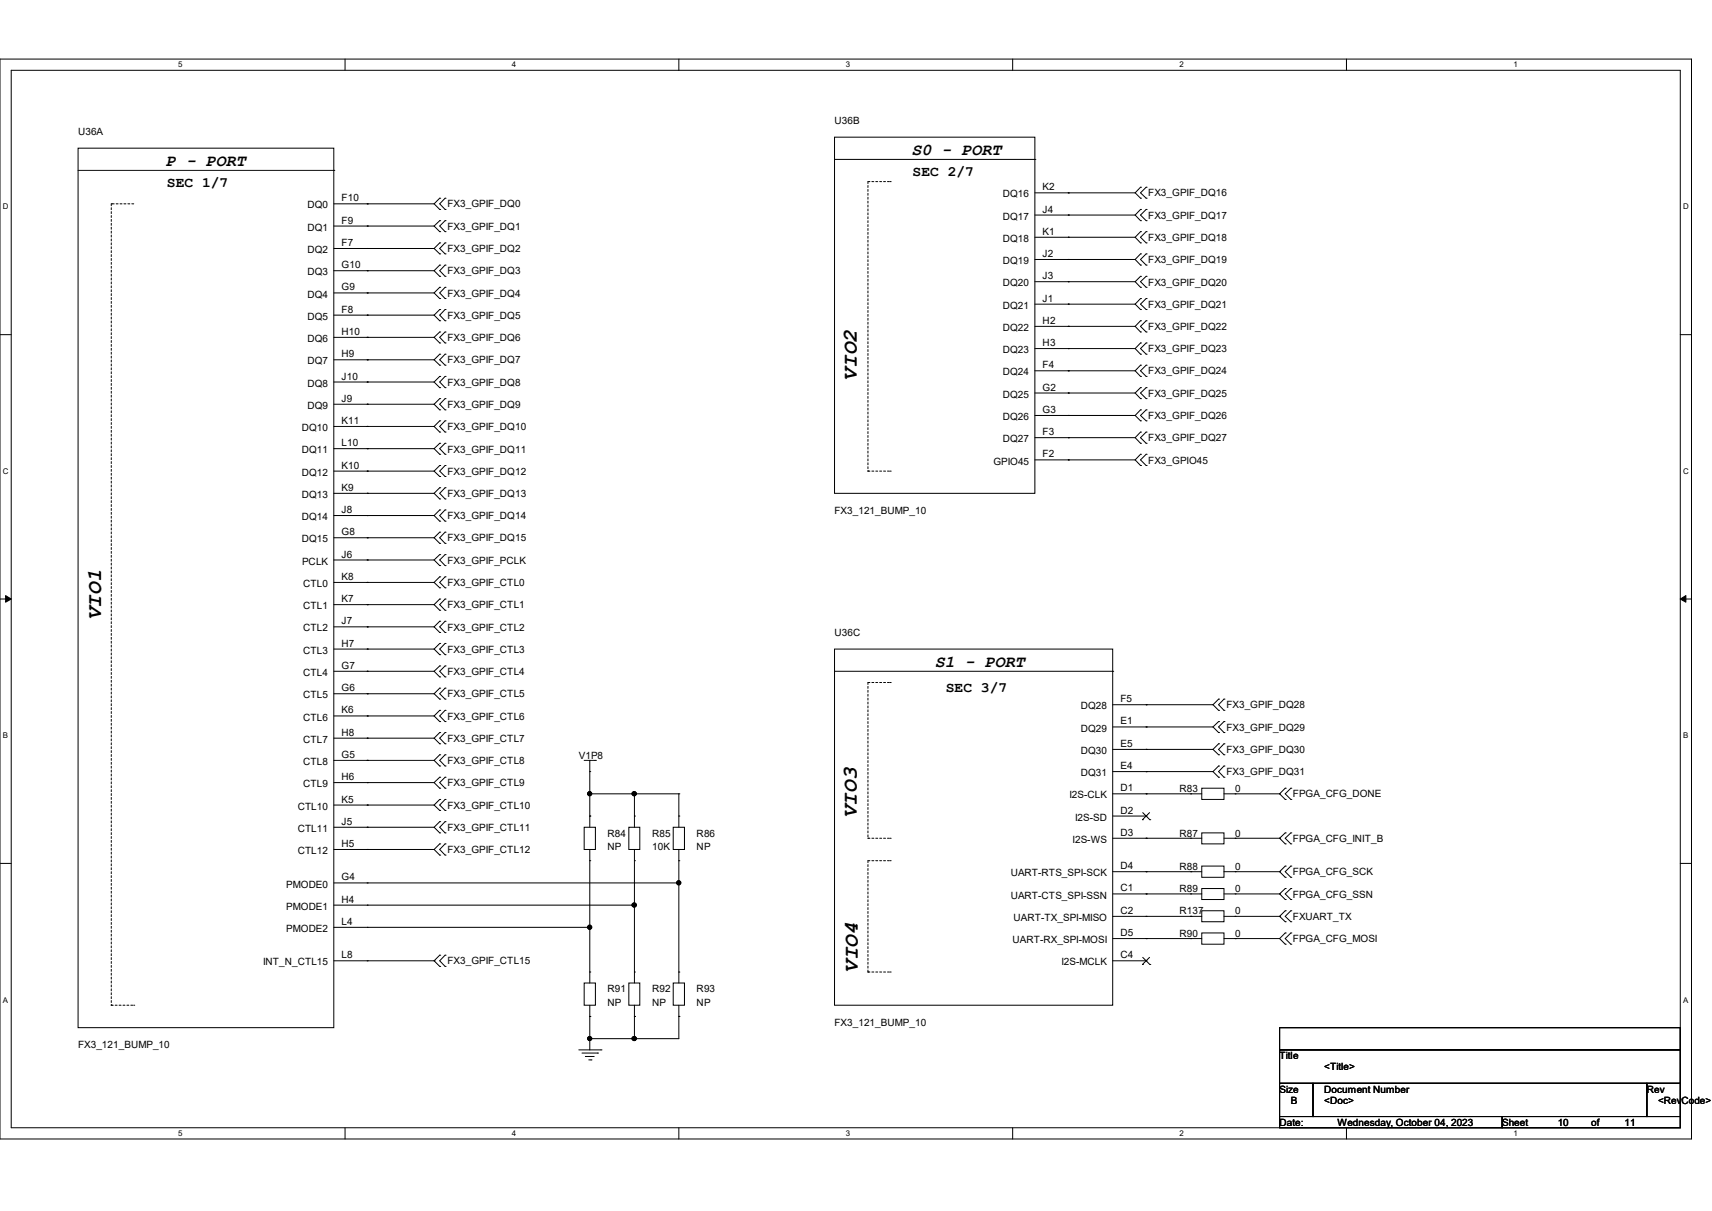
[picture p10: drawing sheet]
<svg xmlns="http://www.w3.org/2000/svg" width="297mm" height="210mm" viewBox="0 0 297 210" stroke-linecap="round" stroke-linejoin="round" font-family="sans-serif">
<path d="M0 10.2h293.5v187.3h-293.5zM1.9 12.2h289.6v183.4h-289.6z" fill="none" stroke="#000" stroke-width=".17"/>
<g fill="#fff">
<path d="M30.9 10.5h.8v1.5h-.8z"/>
<path d="M30.9 195.8h.8v1.5h-.8z"/>
</g>
<path d="M59.9 10.2v2M59.9 195.6v1.9" fill="none" stroke="#000" stroke-width=".17"/>
<g fill="#fff">
<path d="M88.8 10.5h.8v1.5h-.8z"/>
<path d="M88.8 195.8h.8v1.5h-.8z"/>
</g>
<path d="M117.8 10.2v2M117.8 195.6v1.9" fill="none" stroke="#000" stroke-width=".17"/>
<g fill="#fff">
<path d="M146.7 10.5h.8v1.5h-.8z"/>
<path d="M146.7 195.8h.8v1.5h-.8z"/>
</g>
<path d="M175.7 10.2v2M175.7 195.6v1.9" fill="none" stroke="#000" stroke-width=".17"/>
<g fill="#fff">
<path d="M204.6 10.5h.8v1.5h-.8z"/>
<path d="M204.6 195.8h.8v1.5h-.8z"/>
</g>
<path d="M233.6 10.2v2M233.6 195.6v1.9" fill="none" stroke="#000" stroke-width=".17"/>
<g fill="#fff">
<path d="M262.6 10.5h.7v1.5h-.7z"/>
<path d="M262.6 195.8h.7v1.5h-.7z"/>
<path d="M.5 35.1h1v1.5h-1z"/>
<path d="M292 35.1h1v1.5h-1z"/>
<path d="M.5 80.9h1v1.6h-1z"/>
<path d="M292 80.9h1v1.6h-1z"/>
</g>
<path d="M0 58h1.9M291.5 58h2" fill="none" stroke="#000" stroke-width=".17"/>
<g fill="#fff">
<path d="M.5 126.8h.9v1.5h-.9z"/>
<path d="M292 126.8h.9v1.5h-.9z"/>
</g>
<path d="M0 103.9h1.9M291.5 103.9h2" fill="none" stroke="#000" stroke-width=".17"/>
<path d="M1 103.3l.9 .6-.9 .5zM291.5 103.9l1-.6v1.1z" fill="#000" stroke="#000" stroke-width=".17"/>
<g fill="#fff">
<path d="M.5 172.6h.9v1.6h-.9z"/>
<path d="M292 172.6h.9v1.6h-.9z"/>
</g>
<g fill="none" stroke="#000" stroke-width=".17">
<path d="M13.5 25.7h44.4v152.5h-44.4zM13.5 29.5h44.4M57.9 29.5h.1M57.9 35.3h17.4M57.9 39.2h17.4M63.7 35.3h.1M63.7 39.2h.1M75.3 35.3l1 1M75.3 39.2l1 1M76.3 34.4h.1M76.3 36.3h.1M76.3 38.3h.1"/>
<path d="M76.3 34.4l-1 .9M76.3 38.3l-1 .9M77.2 36.3h.1M77.2 34.4h.1M77.2 38.3h.1M77.2 34.4l-.9 .9 .9 1M77.2 38.3l-.9 .9 .9 1M144.8 23.8h34.7v61.8h-34.7zM144.8 27.6h34.7M179.5 27.6h.1M179.5 33.4h17.4M179.5 37.3h17.4"/>
<path d="M185.3 33.4h.1M185.3 37.3h.1M196.9 33.4l1 1M196.9 37.3l1 1M197.9 32.5h.1M197.9 34.4h.1M197.9 36.3h.1M197.9 38.3h.1M197.9 32.5l-1 .9M197.9 36.3l-1 1M198.8 34.4h.1M198.8 32.5h.1"/>
<path d="M198.8 38.3h.1M198.8 36.3h.1M198.8 32.5l-.9 .9 .9 1M198.8 36.3l-.9 1 .9 1M57.9 43.1h17.4M57.9 46.9h17.4M57.9 50.8h17.4M57.9 54.7h17.4M57.9 58.5h17.4M63.7 43.1h.1M63.7 46.9h.1M63.7 50.8h.1"/>
<path d="M63.7 54.7h.1M63.7 58.5h.1M75.3 43.1l1 .9M75.3 46.9l1 1M75.3 50.8l1 1M75.3 54.7l1 .9M75.3 58.5l1 1M76.3 40.2h.1M76.3 42.1h.1M76.3 44h.1M76.3 46h.1M76.3 47.9h.1"/>
<path d="M76.3 49.8h.1M76.3 51.8h.1M76.3 53.7h.1M76.3 55.6h.1M76.3 57.6h.1M76.3 59.5h.1M76.3 42.1l-1 1M76.3 46l-1 .9M76.3 49.8l-1 1M76.3 53.7l-1 1M76.3 57.6l-1 .9M77.2 40.2h.1"/>
<path d="M77.2 44h.1M77.2 42.1h.1M77.2 47.9h.1M77.2 46h.1M77.2 51.8h.1M77.2 49.8h.1M77.2 55.6h.1M77.2 53.7h.1M77.2 59.5h.1M77.2 57.6h.1M77.2 42.1l-.9 1 .9 .9M77.2 46l-.9 .9 .9 1"/>
<path d="M77.2 49.8l-.9 1 .9 1M77.2 53.7l-.9 1 .9 .9M77.2 57.6l-.9 .9 .9 1M179.5 41.1h17.4M179.5 45h17.4M179.5 48.9h17.4M179.5 52.7h17.4M179.5 56.6h17.4M185.3 41.1h.1M185.3 45h.1M185.3 48.9h.1M185.3 52.7h.1"/>
<path d="M185.3 56.6h.1M196.9 45l1 1M196.9 48.9l1 .9M196.9 52.7l1 1M196.9 56.6l1 1M196.9 41.1l1 1M197.9 44h.1M197.9 46h.1M197.9 47.9h.1M197.9 49.8h.1M197.9 51.8h.1M197.9 53.7h.1"/>
<path d="M197.9 55.6h.1M197.9 57.6h.1M197.9 59.5h.1M197.9 40.2h.1M197.9 42.1h.1M197.9 44l-1 1M197.9 47.9l-1 1M197.9 51.8l-1 .9M197.9 55.6l-1 1M197.9 59.5l-1 1M197.9 40.2l-1 .9M198.8 46h.1"/>
<path d="M198.8 44h.1M198.8 49.8h.1M198.8 47.9h.1M198.8 53.7h.1M198.8 51.8h.1M198.8 57.6h.1M198.8 55.6h.1M198.8 59.5h.1M198.8 42.1h.1M198.8 40.2h.1M198.8 44l-.9 1 .9 1M198.8 47.9l-.9 1 .9 .9"/>
<path d="M198.8 51.8l-.9 .9 .9 1M198.8 55.6l-.9 1 .9 1M198.8 59.5l-.9 1 .9 .9M198.8 40.2l-.9 .9 .9 1M57.9 74h17.4M57.9 77.8h17.4M57.9 62.4h17.4M57.9 66.3h17.4M57.9 70.1h17.4M63.7 74h.1M63.7 77.8h.1M63.7 62.4h.1"/>
<path d="M63.7 66.3h.1M63.7 70.1h.1M75.3 62.4l1 .9M75.3 66.3l1 .9M75.3 70.1l1 1M75.3 74l1 .9M75.3 77.8l1 1M76.3 61.4h.1M76.3 63.3h.1M76.3 65.3h.1M76.3 67.2h.1M76.3 69.1h.1"/>
<path d="M76.3 71.1h.1M76.3 73h.1M76.3 74.9h.1M76.3 76.9h.1M76.3 78.8h.1M76.3 61.4l-1 1M76.3 65.3l-1 1M76.3 69.1l-1 1M76.3 73l-1 1M76.3 76.9l-1 .9M77.2 63.3h.1M77.2 61.4h.1"/>
<path d="M77.2 67.2h.1M77.2 65.3h.1M77.2 71.1h.1M77.2 69.1h.1M77.2 74.9h.1M77.2 73h.1M77.2 78.8h.1M77.2 76.9h.1M77.2 61.4l-.9 1 .9 .9M77.2 65.3l-.9 1 .9 .9M77.2 69.1l-.9 1 .9 1M77.2 73l-.9 1 .9 .9"/>
<path d="M77.2 76.9l-.9 .9 .9 1M179.5 60.5h17.4M179.5 64.3h17.4M179.5 68.2h17.4M179.5 72.1h17.4M179.5 75.9h17.4M179.5 79.8h17.4M185.3 60.5h.1M185.3 64.3h.1M185.3 68.2h.1M185.3 72.1h.1M185.3 75.9h.1"/>
<path d="M185.3 79.8h.1M196.9 60.5l1 .9M196.9 64.3l1 1M196.9 68.2l1 .9M196.9 72.1l1 .9M196.9 75.9l1 1M196.9 79.8l1 .9M197.9 61.4h.1M197.9 63.3h.1M197.9 65.3h.1M197.9 67.2h.1M197.9 69.1h.1"/>
<path d="M197.9 71.1h.1M197.9 73h.1M197.9 74.9h.1M197.9 76.9h.1M197.9 78.8h.1M197.9 63.3l-1 1M197.9 67.2l-1 1M197.9 71.1l-1 1M197.9 74.9l-1 1M197.9 78.8l-1 1M198.8 61.4h.1M198.8 65.3h.1"/>
<path d="M198.8 63.3h.1M198.8 69.1h.1M198.8 67.2h.1M198.8 73h.1M198.8 71.1h.1M198.8 76.9h.1M198.8 74.9h.1M198.8 78.8h.1M198.8 63.3l-.9 1 .9 1M198.8 67.2l-.9 1 .9 .9M198.8 71.1l-.9 1 .9 .9M198.8 74.9l-.9 1 .9 1"/>
<path d="M198.8 78.8l-.9 1 .9 .9M57.9 81.7h17.4M57.9 85.6h17.4M57.9 89.4h17.4M57.9 93.3h17.4M57.9 97.1h17.4M63.7 81.7h.1M63.7 85.6h.1M63.7 89.4h.1M63.7 93.3h.1M63.7 97.1h.1M75.3 81.7l1 .9"/>
<path d="M75.3 85.6l1 .9M75.3 89.4l1 1M75.3 93.3l1 .9M75.3 97.1l1 1M76.3 80.7h.1M76.3 82.6h.1M76.3 84.6h.1M76.3 86.5h.1M76.3 88.4h.1M76.3 90.4h.1M76.3 92.3h.1M76.3 94.2h.1"/>
<path d="M76.3 96.2h.1M76.3 98.1h.1M76.3 80.7l-1 1M76.3 84.6l-1 1M76.3 88.4l-1 1M76.3 92.3l-1 1M76.3 96.2l-1 .9M77.2 82.6h.1M77.2 80.7h.1M77.2 86.5h.1M77.2 84.6h.1M77.2 90.4h.1"/>
<path d="M77.2 88.4h.1M77.2 94.2h.1M77.2 92.3h.1M77.2 98.1h.1M77.2 96.2h.1M77.2 80.7l-.9 1 .9 .9M77.2 84.6l-.9 1 .9 .9M77.2 88.4l-.9 1 .9 1M77.2 92.3l-.9 1 .9 .9M77.2 96.2l-.9 .9 .9 1M197.9 80.7h.1M198.8 80.7h.1"/>
<path d="M57.9 116.4h17.4M57.9 101h17.4M57.9 104.9h17.4M57.9 108.7h17.4M57.9 112.6h17.4M63.7 101h.1M63.7 104.9h.1M63.7 108.7h.1M63.7 112.6h.1M63.7 116.4h.1M75.3 101l1 .9M75.3 104.9l1 .9"/>
<path d="M75.3 108.7l1 1M75.3 112.6l1 .9M75.3 116.4l1 1M76.3 100h.1M76.3 101.9h.1M76.3 103.9h.1M76.3 105.8h.1M76.3 107.7h.1M76.3 109.7h.1M76.3 111.6h.1M76.3 113.5h.1M76.3 115.5h.1"/>
<path d="M76.3 117.4h.1M76.3 119.3h.1M76.3 100l-1 1M76.3 103.9l-1 1M76.3 107.7l-1 1M76.3 111.6l-1 1M76.3 115.5l-1 .9M76.3 119.3l-1 1M77.2 101.9h.1M77.2 100h.1M77.2 105.8h.1M77.2 103.9h.1"/>
<path d="M77.2 109.7h.1M77.2 107.7h.1M77.2 113.5h.1M77.2 111.6h.1M77.2 117.4h.1M77.2 115.5h.1M77.2 119.3h.1M77.2 100l-.9 1 .9 .9M77.2 103.9l-.9 1 .9 .9M77.2 107.7l-.9 1 .9 1M77.2 111.6l-.9 1 .9 .9M77.2 115.5l-.9 .9 .9 1"/>
<path d="M77.2 119.3l-.9 1 .9 .9M144.8 112.6h48.2v61.7h-48.2zM144.8 116.4h48.2M193 116.4h.1M57.9 131.9h17.4M57.9 120.3h17.4M57.9 124.2h17.4M57.9 128h17.4M57.9 135.7h17.4M57.9 139.6h17.4M63.7 120.3h.1M63.7 124.2h.1"/>
<path d="M63.7 128h.1M63.7 131.9h.1M63.7 135.7h.1M63.7 139.6h.1M75.3 120.3l1 .9M75.3 124.2l1 .9M75.3 128l1 1M75.3 131.9l1 .9M75.3 135.7l1 1M75.3 139.6l1 .9M76.3 121.2h.1M76.3 123.2h.1"/>
<path d="M76.3 125.1h.1M76.3 127h.1M76.3 129h.1M76.3 130.9h.1M76.3 132.8h.1M76.3 134.8h.1M76.3 136.7h.1M76.3 138.6h.1M76.3 123.2l-1 1M76.3 127l-1 1M76.3 130.9l-1 1M76.3 134.8l-1 .9"/>
<path d="M76.3 138.6l-1 1M77.2 121.2h.1M77.2 125.1h.1M77.2 123.2h.1M77.2 129h.1M77.2 127h.1M77.2 132.8h.1M77.2 130.9h.1M77.2 136.7h.1M77.2 134.8h.1M77.2 138.6h.1M77.2 123.2l-.9 1 .9 .9"/>
<path d="M77.2 127l-.9 1 .9 1M77.2 130.9l-.9 1 .9 .9M77.2 134.8l-.9 .9 .9 1M77.2 138.6l-.9 1 .9 .9M101.3 131.9h2M102.3 133.8h.1M102.3 137.7h.1M102.3 131.9v11.6M102.3 137.7h15.5M103.3 131.9h.1M110.1 137.7h.1M110.1 137.7v5.8"/>
<path d="M117.8 137.7h.1M117.8 137.7v5.8M193 137.7h15.5M193 122.2h17.4M193 126.1h17.4M193 130h17.4M193 133.8h17.4M198.8 122.2h.1M198.8 126.1h.1M198.8 130h.1M198.8 133.8h.1M198.8 137.7h.1"/>
<path d="M206.6 137.7h.1M208.5 136.7h3.8v1.9h-3.8zM210.4 122.2l1 1M210.4 126.1l1 .9M210.4 130l1 .9M210.4 133.8l1 1M211.4 121.2h.1M211.4 123.2h.1M211.4 125.1h.1M211.4 127h.1M211.4 129h.1M211.4 130.9h.1"/>
<path d="M211.4 132.8h.1M211.4 134.8h.1M211.4 121.2l-1 1M211.4 125.1l-1 1M211.4 129l-1 1M211.4 132.8l-1 1M212.3 123.2h.1M212.3 121.2h.1M212.3 127h.1M212.3 125.1h.1M212.3 130.9h.1M212.3 129h.1"/>
<path d="M212.3 134.8h.1M212.3 132.8h.1M212.3 121.2l-.9 1 .9 1M212.3 125.1l-.9 1 .9 .9M212.3 129l-.9 1 .9 .9M212.3 132.8l-.9 1 .9 1M212.3 137.7h9.7M214.3 137.7h.1M222 137.7h.1M222 137.7l1 .9M223 136.7h.1M223 138.6h.1"/>
<path d="M223 136.7l-1 1M223.9 138.6h.1M223.9 136.7h.1M223.9 136.7l-.9 1 .9 .9M0 149.7h1.9M57.9 143.5h17.4M57.9 147.3h17.4M57.9 153.1h59.9M57.9 157h52.2M63.7 143.5h.1M63.7 147.3h.1M63.7 153.1h.1"/>
<path d="M63.7 157h.1M75.3 143.5l1 .9M75.3 147.3l1 1M76.3 140.5h.1M76.3 142.5h.1M76.3 144.4h.1M76.3 146.3h.1M76.3 148.3h.1M76.3 142.5l-1 1M76.3 146.3l-1 1M77.2 140.5h.1M77.2 144.4h.1"/>
<path d="M77.2 142.5h.1M77.2 148.3h.1M77.2 146.3h.1M77.2 142.5l-.9 1 .9 .9M77.2 146.3l-.9 1 .9 1M101.3 143.5h2v3.8h-2zM102.3 149.3h.1M102.3 141.5h.1M102.3 147.3v23.2M109.1 143.5h1.9v3.8h-1.9zM110.1 149.3h.1M110.1 141.5h.1"/>
<path d="M110.1 157h.1M110.1 147.3v23.2M116.8 143.5h1.9v3.8h-1.9zM117.8 149.3h.1M117.8 141.5h.1M117.8 153.1h.1M117.8 147.3v23.2M193 151.2h15.5M193 141.5h5.8M193 145.4h15.5M193 155h15.5M193 158.9h15.5"/>
<path d="M198.2 142.2h.1M198.2 140.9l1.3 1.3M198.8 141.5h.1M198.8 145.4h.1M198.8 151.2h.1M198.8 155h.1M198.8 158.9h.1M199.4 140.9l-1.2 1.3M199.5 142.2h.1M206.6 151.2h.1M206.6 155h.1M206.6 158.9h.1"/>
<path d="M206.6 145.4h.1M208.5 150.2h3.8v1.9h-3.8zM208.5 154.1h3.8v1.9h-3.8zM208.5 157.9h3.8v2h-3.8zM208.5 144.4h3.8v1.9h-3.8zM212.3 151.2h9.7M212.3 145.4h9.7M212.3 155h9.7M212.3 158.9h9.7M214.3 151.2h.1M214.3 155h.1M214.3 158.9h.1"/>
<path d="M214.3 145.4h.1M222 145.4h.1M222 151.2h.1M222 155h.1M222 158.9h.1M222 145.4l1 .9M222 151.2l1 .9M222 155l1 1M222 158.9l1 1M223 150.2h.1M223 152.1h.1M223 154.1h.1"/>
<path d="M223 156h.1M223 144.4h.1M223 146.3h.1M223 157.9h.1M223 159.9h.1M223 150.2l-1 1M223 154.1l-1 .9M223 144.4l-1 1M223 157.9l-1 1M223.9 152.1h.1M223.9 150.2h.1M223.9 156h.1"/>
<path d="M223.9 154.1h.1M223.9 146.3h.1M223.9 144.4h.1M223.9 159.9h.1M223.9 157.9h.1M223.9 150.2l-.9 1 .9 .9M223.9 154.1l-.9 .9 .9 1M223.9 144.4l-.9 1 .9 .9M223.9 157.9l-.9 1 .9 1M291.5 149.7h2M57.9 166.6h17.4M57.9 160.8h44.4"/>
<path d="M63.7 166.6h.1M63.7 160.8h.1M75.3 166.6h.1M75.3 166.6l1 1M76.3 165.7h.1M76.3 167.6h.1M76.3 165.7l-1 .9M77.2 167.6h.1M77.2 165.7h.1M77.2 165.7l-.9 .9 .9 1M101.3 170.5h2v3.8h-2zM102.3 176.3h.1"/>
<path d="M102.3 168.6h.1M102.3 160.8h.1M102.3 174.3v7.8M109.1 170.5h1.9v3.8h-1.9zM110.1 176.3h.1M110.1 168.6h.1M110.1 174.3v5.8M116.8 170.5h1.9v3.8h-1.9zM117.8 176.3h.1M117.8 168.6h.1M117.8 174.3v5.8h-15.5M193 162.8h15.5"/>
<path d="M193 166.6h5.8M198.2 167.3h.1M198.2 166l1.3 1.3M198.8 162.8h.1M198.8 166.6h.1M199.4 166l-1.2 1.3M199.5 167.3h.1M206.6 162.8h.1M208.5 161.8h3.8v1.9h-3.8zM212.3 162.8h9.7M214.3 162.8h.1M222 178.2h69.5v3.9h-69.5z"/>
<path d="M222 162.8l1 .9M223 161.8h.1M223 163.7h.1M223 161.8l-1 1M223.9 163.7h.1M223.9 161.8h.1M223.9 161.8l-.9 1 .9 .9M100.4 182.1h3.9M101 182.6h2.7M101.6 183.2h.1M101.6 183.2h1.5M102.2 183.8h.3"/>
<path d="M102.3 180.1h.1M102.5 183.8h.1M103.7 182.6h.1M104.3 182.1h.1M110.1 180.1h.1M222 182.1h69.5v5.8h-69.5zM222 187.9h5.8v5.7h-5.8zM222 193.6h38.6v2h-38.6zM227.8 187.9h57.9v5.7h-57.9zM260.6 193.6h30.9v2h-30.9zM285.7 187.9h5.8v5.7h-5.8z"/>
</g>
<g fill="none" stroke="#000" stroke-width=".17" stroke-dasharray=".3">
<path d="M19.3 35.3h.1M19.3 35.3v139M23.2 35.3h-3.9M150.6 31.5h3.8M150.6 31.5v50.2M154.4 31.5h.1M150.6 81.7h.1M150.6 81.7h3.8M154.4 81.7h.1M150.6 118.4h3.8M150.6 118.4v27M154.4 118.4h.1"/>
<path d="M150.6 145.4h.1M150.6 145.4h3.8M150.6 149.3h3.8M150.6 149.3v19.3M154.4 145.4h.1M154.4 149.3h.1M19.3 174.3h.1M19.3 174.3h3.9M23.2 174.3h.1M150.6 168.6h.1M150.6 168.6h3.8M154.4 168.6h.1"/>
</g>
<g fill="#000" stroke="#000" stroke-width=".17">
<circle cx="102.3" cy="137.6" r=".36"/>
<circle cx="110" cy="137.6" r=".37"/>
<circle cx="110" cy="157" r=".37"/>
<circle cx="117.7" cy="153.1" r=".36"/>
<circle cx="102.3" cy="160.8" r=".36"/>
<circle cx="102.3" cy="180.1" r=".36"/>
<circle cx="110" cy="180.1" r=".37"/>
</g>
<g font-size="3.6">
<text x="148.7" y="66" transform="rotate(-90 148.7 66)">VIO2</text>
<text x="17.6" y="107.6" transform="rotate(-90 17.6 107.6)">VIO1</text>
<text x="148.7" y="141.9" transform="rotate(-90 148.7 141.9)">VIO3</text>
<text x="148.8" y="168.7" transform="rotate(-90 148.8 168.7)">VIO4</text>
</g>
<g font-size="2.9">
<text x="28.8" y="28.7">P - PORT</text>
<text x="158.1" y="26.8">S0 - PORT</text>
<text x="162.2" y="115.6">S1 - PORT</text>
</g>
<g font-size="2.5">
<text x="29" y="32.4">SEC 1/7</text>
<text x="158.3" y="30.5">SEC 2/7</text>
<text x="164.1" y="120.1">SEC 3/7</text>
</g>
<g font-size="1.7">
<text x="13.5" y="23.5">U36A</text>
<text x="144.8" y="21.5">U36B</text>
<text x="59.3" y="34.9">F10</text>
<text x="77.6" y="36">FX3_GPIF_DQ0</text>
<text x="174" y="34.2">DQ16</text>
<text x="180.9" y="33">K2</text>
<text x="199.2" y="34.1">FX3_GPIF_DQ16</text>
<text x="53.3" y="36.2">DQ0</text>
<text x="53.3" y="40">DQ1</text>
<text x="59.3" y="38.8">F9</text>
<text x="77.6" y="39.9">FX3_GPIF_DQ1</text>
<text x="174" y="38.1">DQ17</text>
<text x="174" y="42">DQ18</text>
<text x="180.9" y="36.9">J4</text>
<text x="180.9" y="40.7">K1</text>
<text x="199.2" y="37.9">FX3_GPIF_DQ17</text>
<text x="199.2" y="41.8">FX3_GPIF_DQ18</text>
<text x="53.3" y="43.9">DQ2</text>
<text x="53.3" y="47.8">DQ3</text>
<text x="59.3" y="42.7">F7</text>
<text x="59.3" y="46.5">G10</text>
<text x="77.6" y="43.7">FX3_GPIF_DQ2</text>
<text x="77.6" y="47.6">FX3_GPIF_DQ3</text>
<text x="174" y="45.8">DQ19</text>
<text x="180.9" y="44.6">J2</text>
<text x="199.2" y="45.6">FX3_GPIF_DQ19</text>
<text x="53.3" y="51.6">DQ4</text>
<text x="59.3" y="50.4">G9</text>
<text x="77.6" y="51.4">FX3_GPIF_DQ4</text>
<text x="174" y="49.7">DQ20</text>
<text x="174" y="53.6">DQ21</text>
<text x="180.9" y="48.4">J3</text>
<text x="180.9" y="52.3">J1</text>
<text x="199.2" y="49.5">FX3_GPIF_DQ20</text>
<text x="199.2" y="53.4">FX3_GPIF_DQ21</text>
<text x="53.3" y="55.5">DQ5</text>
<text x="53.3" y="59.3">DQ6</text>
<text x="59.3" y="54.2">F8</text>
<text x="59.3" y="58.1">H10</text>
<text x="77.6" y="55.3">FX3_GPIF_DQ5</text>
<text x="77.6" y="59.2">FX3_GPIF_DQ6</text>
<text x="174" y="57.4">DQ22</text>
<text x="180.9" y="56.2">H2</text>
<text x="199.2" y="57.2">FX3_GPIF_DQ22</text>
<text x="53.3" y="63.2">DQ7</text>
<text x="59.3" y="62">H9</text>
<text x="59.3" y="65.8">J10</text>
<text x="77.6" y="63">FX3_GPIF_DQ7</text>
<text x="174" y="61.3">DQ23</text>
<text x="174" y="65.1">DQ24</text>
<text x="180.9" y="60">H3</text>
<text x="180.9" y="63.9">F4</text>
<text x="199.2" y="61.1">FX3_GPIF_DQ23</text>
<text x="199.2" y="64.9">FX3_GPIF_DQ24</text>
<text x="53.3" y="67.1">DQ8</text>
<text x="53.3" y="70.9">DQ9</text>
<text x="59.3" y="69.7">J9</text>
<text x="77.6" y="66.9">FX3_GPIF_DQ8</text>
<text x="77.6" y="70.7">FX3_GPIF_DQ9</text>
<text x="174" y="69">DQ25</text>
<text x="180.9" y="67.7">G2</text>
<text x="180.9" y="71.6">G3</text>
<text x="199.2" y="68.8">FX3_GPIF_DQ25</text>
<text x="52.4" y="74.8">DQ10</text>
<text x="59.3" y="73.5">K11</text>
<text x="59.3" y="77.4">L10</text>
<text x="77.6" y="74.6">FX3_GPIF_DQ10</text>
<text x="174" y="72.9">DQ26</text>
<text x="174" y="76.7">DQ27</text>
<text x="180.9" y="75.5">F3</text>
<text x="199.2" y="72.7">FX3_GPIF_DQ26</text>
<text x="199.2" y="76.5">FX3_GPIF_DQ27</text>
<text x="52.4" y="78.6">DQ11</text>
<text x="52.4" y="82.5">DQ12</text>
<text x="59.3" y="81.3">K10</text>
<text x="77.6" y="78.5">FX3_GPIF_DQ11</text>
<text x="77.6" y="82.3">FX3_GPIF_DQ12</text>
<text x="172.3" y="80.6">GPIO45</text>
<text x="180.9" y="79.3">F2</text>
<text x="199.2" y="80.4">FX3_GPIO45</text>
<text x="52.4" y="86.4">DQ13</text>
<text x="59.3" y="85.1">K9</text>
<text x="59.3" y="89">J8</text>
<text x="77.6" y="86.2">FX3_GPIF_DQ13</text>
<text x="144.8" y="89.1">FX3_121_BUMP_10</text>
<text x="52.4" y="90.2">DQ14</text>
<text x="52.4" y="94.1">DQ15</text>
<text x="59.3" y="92.8">G8</text>
<text x="77.6" y="90">FX3_GPIF_DQ14</text>
<text x="77.6" y="93.9">FX3_GPIF_DQ15</text>
<text x="52.4" y="97.9">PCLK</text>
<text x="52.6" y="101.8">CTL0</text>
<text x="59.3" y="96.7">J6</text>
<text x="59.3" y="100.6">K8</text>
<text x="77.6" y="101.6">FX3_GPIF_CTL0</text>
<text x="77.6" y="97.8">FX3_GPIF_PCLK</text>
<text x="52.6" y="105.7">CTL1</text>
<text x="59.3" y="104.4">K7</text>
<text x="77.6" y="105.5">FX3_GPIF_CTL1</text>
<text x="52.6" y="109.5">CTL2</text>
<text x="52.6" y="113.4">CTL3</text>
<text x="59.3" y="108.3">J7</text>
<text x="59.3" y="112.1">H7</text>
<text x="77.6" y="109.3">FX3_GPIF_CTL2</text>
<text x="77.6" y="113.2">FX3_GPIF_CTL3</text>
<text x="144.8" y="110.3">U36C</text>
<text x="52.6" y="117.2">CTL4</text>
<text x="59.3" y="116">G7</text>
<text x="59.3" y="119.9">G6</text>
<text x="77.6" y="117.1">FX3_GPIF_CTL4</text>
<text x="52.6" y="121.1">CTL5</text>
<text x="52.6" y="125">CTL6</text>
<text x="59.3" y="123.7">K6</text>
<text x="77.6" y="120.9">FX3_GPIF_CTL5</text>
<text x="77.6" y="124.8">FX3_GPIF_CTL6</text>
<text x="187.5" y="123">DQ28</text>
<text x="194.4" y="121.8">F5</text>
<text x="194.4" y="125.6">E1</text>
<text x="212.8" y="122.8">FX3_GPIF_DQ28</text>
<text x="52.6" y="128.8">CTL7</text>
<text x="59.3" y="127.6">H8</text>
<text x="59.3" y="131.4">G5</text>
<text x="77.6" y="128.6">FX3_GPIF_CTL7</text>
<text x="100.4" y="131.6">V1P8</text>
<text x="187.5" y="126.9">DQ29</text>
<text x="187.5" y="130.8">DQ30</text>
<text x="194.4" y="129.5">E5</text>
<text x="212.8" y="126.7">FX3_GPIF_DQ29</text>
<text x="212.8" y="130.6">FX3_GPIF_DQ30</text>
<text x="52.6" y="132.7">CTL8</text>
<text x="52.6" y="136.5">CTL9</text>
<text x="59.3" y="135.3">H6</text>
<text x="77.6" y="132.5">FX3_GPIF_CTL8</text>
<text x="77.6" y="136.4">FX3_GPIF_CTL9</text>
<text x="187.5" y="134.6">DQ31</text>
<text x="194.4" y="133.4">E4</text>
<text x="194.4" y="137.2">D1</text>
<text x="204.6" y="137.3">R83</text>
<text x="212.8" y="134.4">FX3_GPIF_DQ31</text>
<text x="214.3" y="137.3">0</text>
<text x="51.6" y="140.4">CTL10</text>
<text x="59.3" y="139.2">K5</text>
<text x="59.3" y="143">J5</text>
<text x="77.6" y="140.2">FX3_GPIF_CTL10</text>
<text x="185.5" y="138.5">I2S-CLK</text>
<text x="186.5" y="142.3">I2S-SD</text>
<text x="194.4" y="141.1">D2</text>
<text x="224.3" y="138.3">FPGA_CFG_DONE</text>
<text x="51.6" y="144.3">CTL11</text>
<text x="51.6" y="148.1">CTL12</text>
<text x="59.3" y="146.9">H5</text>
<text x="77.6" y="144.1">FX3_GPIF_CTL11</text>
<text x="77.6" y="148">FX3_GPIF_CTL12</text>
<text x="105.4" y="145.1">R84</text>
<text x="105.4" y="147.4">NP</text>
<text x="113.2" y="145.1">R85</text>
<text x="113.2" y="147.4">10K</text>
<text x="120.9" y="145.1">R86</text>
<text x="120.9" y="147.4">NP</text>
<text x="186.1" y="146.2">I2S-WS</text>
<text x="194.4" y="144.9">D3</text>
<text x="204.6" y="145.1">R87</text>
<text x="214.3" y="145.1">0</text>
<text x="224.3" y="146">FPGA_CFG_INIT_B</text>
<text x="49.7" y="153.9">PMODE0</text>
<text x="59.3" y="152.7">G4</text>
<text x="175.3" y="152">UART-RTS_SPI-SCK</text>
<text x="175.3" y="155.8">UART-CTS_SPI-SSN</text>
<text x="194.4" y="150.7">D4</text>
<text x="194.4" y="154.6">C1</text>
<text x="204.6" y="150.9">R88</text>
<text x="204.6" y="154.7">R89</text>
<text x="214.3" y="150.9">0</text>
<text x="214.3" y="154.7">0</text>
<text x="224.3" y="151.8">FPGA_CFG_SCK</text>
<text x="224.3" y="155.7">FPGA_CFG_SSN</text>
<text x="49.7" y="157.8">PMODE1</text>
<text x="49.7" y="161.6">PMODE2</text>
<text x="59.3" y="156.5">H4</text>
<text x="59.3" y="160.4">L4</text>
<text x="175.8" y="159.7">UART-TX_SPI-MISO</text>
<text x="194.4" y="158.5">C2</text>
<text x="204.6" y="158.6">R137</text>
<text x="214.3" y="158.6">0</text>
<text x="224.3" y="159.6">FXUART_TX</text>
<text x="45.6" y="167.4">INT_N_CTL15</text>
<text x="59.3" y="166.2">L8</text>
<text x="77.6" y="167.3">FX3_GPIF_CTL15</text>
<text x="175.7" y="163.6">UART-RX_SPI-MOSI</text>
<text x="184.1" y="167.4">I2S-MCLK</text>
<text x="194.4" y="162.3">D5</text>
<text x="194.4" y="166.2">C4</text>
<text x="204.6" y="162.4">R90</text>
<text x="214.3" y="162.4">0</text>
<text x="224.3" y="163.4">FPGA_CFG_MOSI</text>
<text x="105.4" y="172.1">R91</text>
<text x="113.2" y="172.1">R92</text>
<text x="120.9" y="172.1">R93</text>
<text x="105.4" y="174.4">NP</text>
<text x="113.2" y="174.4">NP</text>
<text x="120.9" y="174.4">NP</text>
<text x="144.8" y="177.9">FX3_121_BUMP_10</text>
<text x="13.5" y="181.7">FX3_121_BUMP_10</text>
<text x="222" y="183.7">Title</text>
<text x="229.7" y="185.6">&lt;Title&gt;</text>
<text x="222" y="189.5">Size</text>
<text x="223.9" y="191.4">B</text>
<text x="229.7" y="191.4">&lt;Doc&gt;</text>
<text x="229.7" y="189.5">Document Number</text>
<text x="285.7" y="189.5">Rev</text>
<text x="287.7" y="191.4">&lt;RevCode&gt;</text>
<text x="222" y="195.2">Date:</text>
<text x="232.1" y="195.2">Wednesday, October 04, 2023</text>
<text x="260.6" y="195.2">Sheet</text>
<text x="270.2" y="195.2">10</text>
<text x="276" y="195.2">of</text>
<text x="281.8" y="195.2">11</text>
</g>
<g font-size="1.4">
<text x="30.9" y="11.7">5</text>
<text x="88.8" y="11.7">4</text>
<text x="146.7" y="11.7">3</text>
<text x="204.6" y="11.7">2</text>
<text x="262.6" y="11.7">1</text>
<text x=".5" y="36.3">D</text>
<text x="292" y="36.3">D</text>
<text x=".5" y="82.2">C</text>
<text x="292" y="82.2">C</text>
<text x=".5" y="128">B</text>
<text x="292" y="128">B</text>
<text x=".5" y="173.9">A</text>
<text x="292" y="173.9">A</text>
<text x="30.9" y="197">5</text>
<text x="88.8" y="197">4</text>
<text x="146.7" y="197">3</text>
<text x="204.6" y="197">2</text>
<text x="262.6" y="197">1</text>
</g>
</svg>
